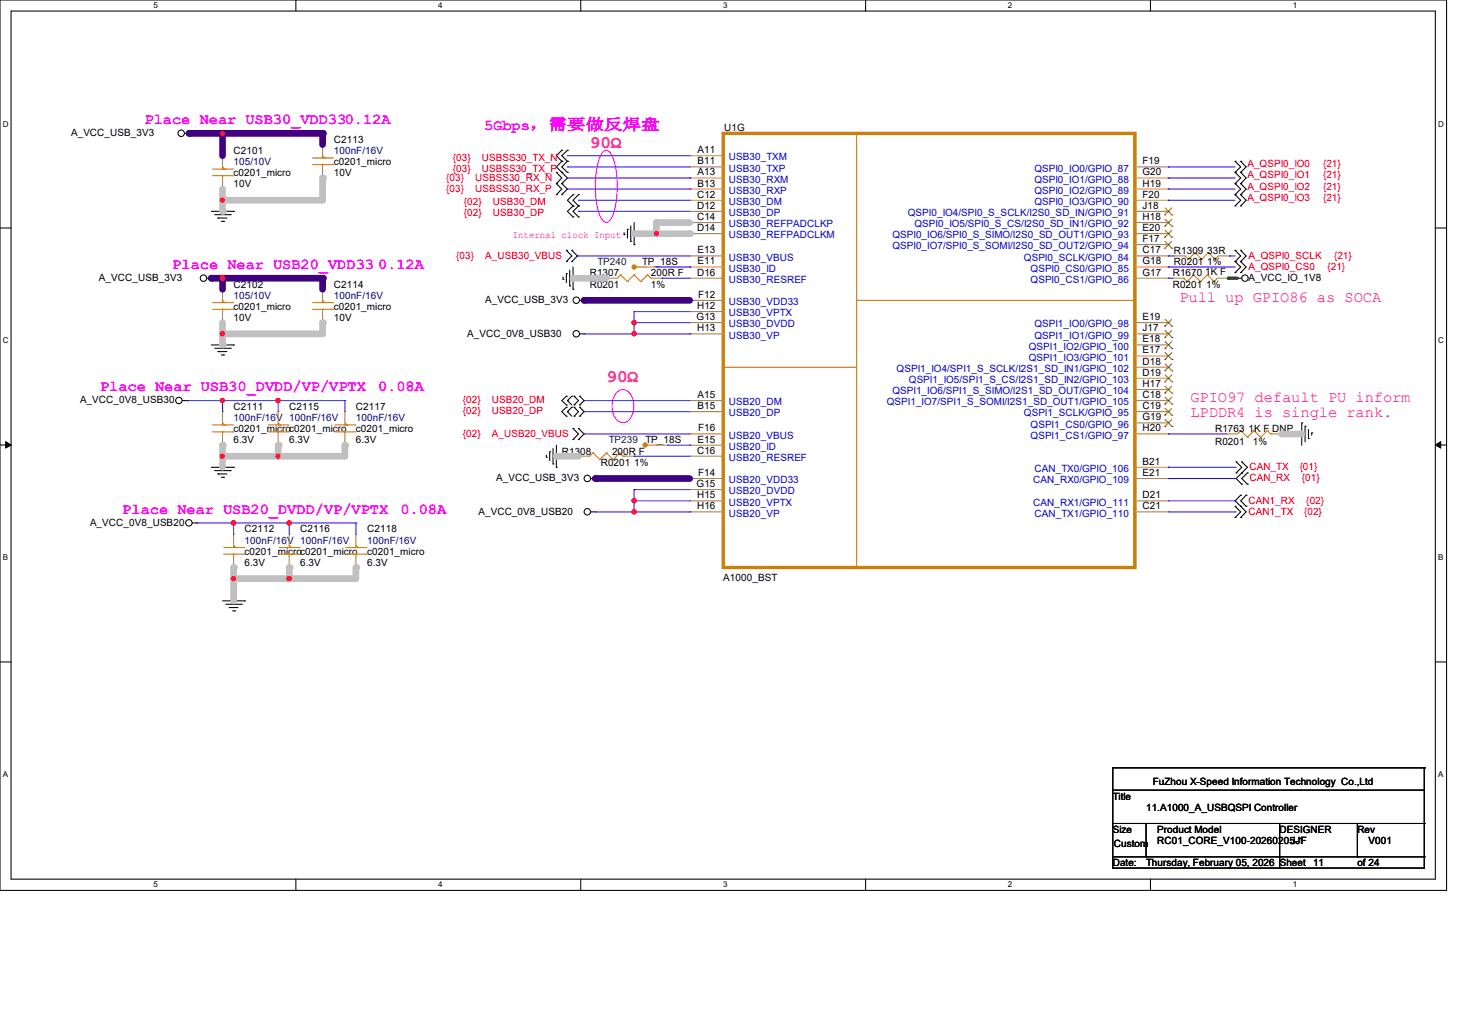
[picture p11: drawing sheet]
<svg xmlns="http://www.w3.org/2000/svg" width="297mm" height="210mm" viewBox="0 0 297 210" stroke-linecap="round" stroke-linejoin="round" font-family="sans-serif">
<path d="M0 0h293.9v180.8h-293.9zM2.2 2.2h289.4v176.4h-289.4z" fill="none" stroke="#000" stroke-width=".21"/>
<g fill="#fff">
<path d="M31.2 .3h.8v1.8h-.8z"/>
<path d="M31.2 178.8h.8v1.8h-.8z"/>
</g>
<path d="M60.1 0v2.2M60.1 178.6v2.2" fill="none" stroke="#000" stroke-width=".21"/>
<g fill="#fff">
<path d="M89 .3h.9v1.8h-.9z"/>
<path d="M89 178.8h.9v1.8h-.9z"/>
</g>
<path d="M118 0v2.2M118 178.6v2.2" fill="none" stroke="#000" stroke-width=".21"/>
<g fill="#fff">
<path d="M146.9 .3h.9v1.8h-.9z"/>
<path d="M146.9 178.8h.9v1.8h-.9z"/>
</g>
<path d="M175.9 0v2.2M175.9 178.6v2.2" fill="none" stroke="#000" stroke-width=".21"/>
<g fill="#fff">
<path d="M204.8 .3h.9v1.8h-.9z"/>
<path d="M204.8 178.8h.9v1.8h-.9z"/>
</g>
<path d="M233.7 0v2.2M233.7 178.6v2.2" fill="none" stroke="#000" stroke-width=".21"/>
<g fill="#fff">
<path d="M262.6 .3h.9v1.8h-.9z"/>
<path d="M262.6 178.8h.9v1.8h-.9z"/>
<path d="M.6 24.3h1.1v1.8h-1.1z"/>
<path d="M292.2 24.3h1.1v1.8h-1.1z"/>
<path d="M.6 68.3h1.1v1.8h-1.1z"/>
<path d="M292.2 68.3h1.1v1.8h-1.1z"/>
</g>
<path d="M0 46.3h2.2M291.6 46.3h2.2" fill="none" stroke="#000" stroke-width=".21"/>
<g fill="#fff">
<path d="M.6 112.4h1.1v1.8h-1.1z"/>
<path d="M292.2 112.4h1v1.8h-1z"/>
</g>
<path d="M0 90.4h2.2M291.6 90.4h2.2" fill="none" stroke="#000" stroke-width=".21"/>
<path d="M1.1 89.7l1.1 .7-1.1 .6zM291.6 90.4l1.1-.7v1.3z" fill="#000" stroke="#000" stroke-width=".2"/>
<g fill="#fff">
<path d="M.6 156.5h1.1v1.8h-1.1z"/>
<path d="M292.2 156.5h1v1.8h-1z"/>
</g>
<g fill="none" stroke="#000" stroke-width=".21">
<path d="M37.5 27.1h.9M38.4 27.1h.1M113 35h.1M113 37.3h.1M113 39.5h.1M113 35l1.1 1.2-1.1 1.1M113 37.3l1.1 1.1-1.1 1.1M114.1 30.5h.1M114.1 32.8h.1M114.1 35h.1M114.1 37.3h.1M114.1 39.5h.1"/>
<path d="M114.1 30.5l-1.1 1.1 1.1 1.2M114.1 32.8l-1.1 1.1 2.3 2.3-1.2 1.1M114.1 37.3l1.2 1.1-1.2 1.1M115.3 30.5h.1M115.3 32.8h.1M115.3 35h.1M115.3 30.5l-1.2 1.1 1.2 1.2M115.3 32.8l-1.2 1.1 1.2 1.1M116.4 39.5h.1M116.4 39.5l-1.1 1.2 1.1 1.1M117.5 39.5h.1M117.5 39.5l-1.1 1.2 1.1 1.1"/>
<path d="M250.9 32.8h.1M250.9 35h.1M250.9 37.3h.1M250.9 39.5h.1M250.9 32.8l1.2 1.1-1.2 1.1M250.9 35l1.2 1.2-1.2 1.1M250.9 37.3l1.2 1.1-1.2 1.1M250.9 39.5l1.2 1.2-1.2 1.1M252.1 32.8h.1M252.1 35h.1M252.1 37.3h.1M252.1 39.5h.1"/>
<path d="M252.1 32.8l1.1 1.1-1.1 1.1M252.1 35l1.1 1.2-1.1 1.1M252.1 37.3l1.1 1.1-1.1 1.1M252.1 39.5l1.1 1.2-1.1 1.1M42 56.5h.9M42.9 56.5h.1M42.9 42.9h4.6M43.6 43.6h3.2M44.3 44.3h.1M44.3 44.3h1.8M45 45h.4M45.4 45h.1"/>
<path d="M46.8 43.6h.1M47.5 42.9h.1M114.4 56.7h.1M114.4 56.3v.4M115.1 55.6h.1M115.1 50.8h.1M115.1 53.1h.1M115.1 55.6v1.8M115.1 50.8l1.1 1.2-1.1 1.1M115.7 58.1h.1M115.7 54.9v3.2M116.2 53.1h.1"/>
<path d="M116.2 50.8h.1M116.2 50.8l1.1 1.2-1.1 1.1M116.4 58.8h.1M116.4 41.8h.1M116.4 44.1h.1M116.4 54.2v4.6M116.4 41.8l-1.1 1.1 1.1 1.2M117.5 41.8h.1M117.5 44.1h.1M117.5 41.8l-1.1 1.1 1.1 1.2M126.8 47.7h.1M126.8 47.2v.5"/>
<path d="M127.5 46.6h.1M127.5 46.6v1.7M128.1 49h.1M128.1 45.9v3.1M128.8 49.7h.1M128.8 45.2v4.5M250.9 41.8h.1M250.9 50.8h.1M250.9 53.1h.1M250.9 55.4h.1M250.9 50.8l1.2 1.2-1.2 1.1M250.9 53.1l1.2 1.1-1.2 1.2"/>
<path d="M251.4 56.5h.1M251.4 56.5h.9M252.1 41.8h.1M252.1 50.8h.1M252.1 53.1h.1M252.1 55.4h.1M252.1 50.8l1.1 1.2-1.1 1.1M252.1 53.1l1.1 1.1-1.1 1.2M42.9 70.1h4.6M43.6 70.7h3.2M44.3 71.4h.1M44.3 71.4h1.8"/>
<path d="M45 72.1h.4M45.4 72.1h.1M46.8 70.7h.1M47.5 70.1h.1M117.8 61h.9M117.8 67.8h.9M118.7 61h.1M118.7 67.8h.1M37 81.4h1M38 81.4h.1M42.9 94.9h4.6M43.6 95.6h3.2"/>
<path d="M44.3 96.3h.1M44.3 96.3h1.8M45 96.9h.4M45.4 96.9h.1M46.8 95.6h.1M47.5 94.9h.1M111 92.9h.1M111 92.5v.4M111.7 91.8h.1M111.7 91.8v1.8M112.4 94.2h.1M112.4 91.1v3.1"/>
<path d="M113 94.9h.1M113 90.4v4.5M115.1 82.3h.1M115.1 80.5h.1M115.1 84.5h.1M115.1 82.7h.1M115.1 80.5l-1 .9 1 .9M115.1 82.7l-1 .9 1 .9M115.3 81.4h.1M115.3 83.6h.1M115.3 81.4l.9 .9M115.3 83.6l.9 .9"/>
<path d="M116.2 80.5h.1M116.2 82.7h.1M116.2 82.7l-.9 .9M116.2 80.5l-.9 .9M116.4 87h.1M116.4 89.3h.1M116.4 87l1.1 1.1-1.1 1.2M116.6 80.5h.1M116.6 82.3h.1M116.6 82.7h.1M116.6 84.5h.1M116.6 80.5l.9 .9-.9 .9"/>
<path d="M116.6 82.7l.9 .9-.9 .9M117.5 89.3h.1M117.5 87h.1M117.5 87l1.2 1.1-1.2 1.2M117.8 80.5h.1M117.8 82.3h.1M117.8 82.7h.1M117.8 84.5h.1M117.8 80.5l.9 .9-.9 .9M117.8 82.7l.9 .9-.9 .9M120 97.2h.9M120.9 97.2h.1"/>
<path d="M251.1 96.1h.1M251.1 93.8h.1M251.1 93.8l1.2 1.1-1.2 1.2M252.3 96.1h.1M252.3 98.3h.1M252.3 93.8h.1M252.3 93.8l1.1 1.1-2.3 2.3 1.2 1.1M253.4 98.3h.1M253.4 96.1h.1M253.4 96.1l-1.1 1.1 1.1 1.1M264.5 85.9h.1M264.5 85.9v4.5"/>
<path d="M265.1 86.6h.1M265.1 86.6v3.1M265.8 89.1h.1M265.8 87.2v1.9M266.5 87.9h.1M266.5 87.9v.5M39.1 106.2h.9M40 106.2h.1M120 104h.9M120.9 104h.1M250.9 105.1h.1M250.9 102.8h.1"/>
<path d="M250.9 102.8l1.2 1.2-1.2 1.1M252.1 105.1h.1M252.1 102.8h.1M252.1 100.6h.1M252.1 102.8l1.1 1.2-1.1 1.1M252.1 100.6l-1.2 1.1 1.2 1.1M253.2 102.8h.1M253.2 100.6h.1M253.2 100.6l-1.1 1.1 1.1 1.1M0 134.5h2.2M45.2 122h4.5M45.9 122.7h3.1"/>
<path d="M46.6 123.4h.1M46.6 123.4h1.7M47.2 124.1h.5M47.7 124.1h.1M49 122.7h.1M49.7 122h.1M291.6 134.5h2.2M289.3 156h.1M289.3 156h-63.2v20.3M289.3 156v20.3h-63.2M226.1 176.3h.1M226.1 160.5h.1"/>
<path d="M226.1 160.5h63.2M226.1 167.3h63.2M226.1 174h63.2M232.8 174h.1M232.8 167.3v6.7M260 174h.1M260 176.3h.1M260 167.3v9M275.8 174h.1M275.8 167.3v6.7M289.3 167.3h.1M289.3 174h.1"/>
<circle cx="36.8" cy="27.1" r=".66"/>
<circle cx="41.3" cy="56.5" r=".66"/>
<circle cx="252.9" cy="56.5" r=".66"/>
<circle cx="117.1" cy="61" r=".66"/>
<circle cx="117.1" cy="67.8" r=".66"/>
<circle cx="36.3" cy="81.3" r=".66"/>
<circle cx="119.3" cy="97.2" r=".66"/>
<circle cx="38.4" cy="106.2" r=".66"/>
<circle cx="119.3" cy="103.9" r=".66"/>
</g>
<path d="M122.4 31a.89 .89 0 0 1 1.5 0 14.4 14.4 0 0 1 1.5 8.2l-.1 1.2a7 7 0 0 1-1.7 4.7 1.14 1.14 0 0 1-1.6-.9 18.7 18.7 0 0 1 0-12.7zM125.2 79.9a1.76 1.76 0 0 1 1.7-.8 1.76 1.76 0 0 1 1.4 1.3 4.4 4.4 0 0 1-.8 5.1 1.78 1.78 0 0 1-2.7-.9 4.7 4.7 0 0 1 .4-4.7z" fill="none" stroke="#f0f" stroke-width=".21"/>
<g fill="none" stroke="#cc8006" stroke-width=".21">
<path d="M43.2 35.7h4M43.2 34.3h4M45.2 34.3h.1M45.2 35.7h.1M45.2 34.3v-.4l.4 .4M45.2 35.7v.5M45.6 34.3h.1M47.2 35.7h.1M47.2 34.3h.1M63.5 33.4h4.1M63.5 32.1h4.1M65.5 32.1h.1"/>
<path d="M65.5 33.4h.1M65.5 32.1v-.5l.5 .5M65.5 33.4v.5M66 32.1h.1M67.6 33.4h.1M67.6 32.1h.1M174 27.1v88.2M126.1 55.8h.1M126.1 55.8l-.7 .7M126.1 55.8l1.4 1.4M127.5 57.2h.1M128.8 55.8h.1"/>
<path d="M128.8 55.8l-1.3 1.4M128.8 55.8l1.4 1.4M128.8 54.2h2.3M130.2 57.2h.1M131.1 54.2h.1M131.5 55.8h.1M131.5 55.8l-1.3 1.4M131.5 55.8l.7 .7M132.2 56.5h.1M240.5 56.5h.1M240.5 56.5l.7 .7M240.7 52h.1"/>
<path d="M240.7 52l.7 .7M241.2 57.2h.1M241.4 52.7h.1M242.5 55.8h.1M242.5 55.8l1.4 1.4M242.5 55.8l-1.3 1.4M242.8 51.3h.1M242.8 51.3l1.3 1.4M242.8 51.3l-1.4 1.4M243.9 57.2h.1M244.1 52.7h.1M245.3 55.8h.1"/>
<path d="M245.3 55.8l1.3 1.4M245.3 55.8l-1.4 1.4M245.5 51.3h.1M245.5 51.3l1.3 1.4M245.5 51.3l-1.4 1.4M246.6 57.2h.1M246.8 52.7h.1M247.3 56.5l-.7 .7M247.5 52l-.7 .7M43.2 62.8h4M43.2 61.5h4M45.2 61.5h.1"/>
<path d="M45.2 62.8h.1M45.2 61.5v-.5l.4 .5M45.2 62.8v.5M45.6 61.5h.1M47.2 62.8h.1M47.2 61.5h.1M63.5 62.8h4.1M63.5 61.5h4.1M65.5 61.5h.1M65.5 62.8h.1M65.5 61.5v-.5l.5 .5M65.5 62.8v.5"/>
<path d="M66 61.5h.1M67.6 62.8h.1M67.6 61.5h.1M146.9 74.6h.1M146.9 74.6h27.1M174 61h.1M174 61h56.5M43.2 87.7h4M43.2 86.3h4M45.2 86.3h.1M45.2 87.7h.1M45.2 86.3v-.4l.4 .4"/>
<path d="M45.2 87.7v.4M45.6 86.3h.1M47.2 87.7h.1M47.2 86.3h.1M54.5 87.7h4M54.5 86.3h4M56.5 86.3h.1M56.5 87.7h.1M56.5 86.3v-.4l.4 .4M56.5 87.7v.4M56.9 86.3h.1M58.5 87.7h.1"/>
<path d="M58.5 86.3h.1M68 87.7h4.1M68 86.3h4.1M70.1 86.3h.1M70.1 87.7h.1M70.1 86.3v-.4l.4 .4M70.1 87.7v.4M70.5 86.3h.1M72.1 87.7h.1M72.1 86.3h.1M120.5 92h.1M120.5 92l-.7 .7"/>
<path d="M120.5 92l1.3 1.3M121.8 93.3h.1M123.2 92h.1M123.2 92l-1.4 1.3M123.2 92l1.3 1.3M124.5 93.3h.1M125.9 92h.1M125.9 92l-1.4 1.3M125.9 92l.7 .7M126.6 92.7h.1M131.1 90.4h2.2M133.3 90.4h.1"/>
<path d="M252.1 87.5h.1M252.1 87.5l-.7 .6M252.1 87.5l1.3 1.3M253.4 88.8h.1M254.8 87.5h.1M254.8 87.5l-1.4 1.3M254.8 87.5l1.3 1.3M256.1 88.8h.1M257.5 87.5h.1M257.5 87.5l-1.4 1.3M257.5 87.5l.6 .6M258.1 88.1h.1"/>
<path d="M45.4 112.6h4.1M45.4 111.2h4.1M47.5 111.2h.1M47.5 112.6h.1M47.5 111.2v-.5l.4 .5M47.5 112.6v.4M47.9 111.2h.1M49.5 112.6h.1M49.5 111.2h.1M56.7 112.6h4.1M56.7 111.2h4.1M58.8 111.2h.1"/>
<path d="M58.8 112.6h.1M58.8 111.2v-.5l.4 .5M58.8 112.6v.4M59.2 111.2h.1M60.8 112.6h.1M60.8 111.2h.1M70.3 112.6h4M70.3 111.2h4M72.3 111.2h.1M72.3 112.6h.1M72.3 111.2v-.5l.5 .5M72.3 112.6v.4"/>
<path d="M72.8 111.2h.1M74.3 112.6h.1M74.3 111.2h.1M174 115.3h.1"/>
</g>
<g fill="none" stroke="#a84" stroke-width=".21">
<path d="M45.2 31.6h.1M45.2 38.4h.1M45.2 31.6v2.3M45.2 36.2v2.2M65.5 29.4h.1M65.5 36.2h.1M65.5 29.4v2.2M65.5 33.9v2.3M140.1 31.6h.1M140.1 33.9h.1M140.1 36.2h.1M140.1 38.4h.1"/>
<path d="M140.1 33.9h6.8M140.1 36.2h6.8M140.1 38.4h6.8M140.1 31.6h6.8M230.5 33.9h6.9M230.5 36.2h6.9M230.5 38.4h6.9M237.4 33.9h.1M237.4 36.2h.1M237.4 38.4h.1M45.2 58.8h.1M45.2 58.8v2.2"/>
<path d="M65.5 58.8h.1M65.5 58.8v2.2M123.2 56.5h.1M123.2 56.5h2.2M131.1 54.2h2.2M132.2 56.5h2.3M133.3 54.2h.1M134.5 56.5h.1M140.1 40.7h.1M140.1 42.9h.1M140.1 45.2h.1M140.1 47.5h.1"/>
<path d="M140.1 52h.1M140.1 54.2h.1M140.1 56.5h.1M140.1 56.5h6.8M140.1 54.2h6.8M140.1 52h6.8M140.1 40.7h6.8M140.1 42.9h6.8M140.1 45.2h6.8M140.1 47.5h6.8M230.5 56.5h6.9M230.5 54.2h6.9"/>
<path d="M230.5 52h6.9M230.5 40.7h6.9M230.5 42.9h6.9M230.5 45.2h6.9M230.5 47.5h6.9M230.5 49.7h6.9M237.4 40.7h.1M237.4 42.9h.1M237.4 45.2h.1M237.4 47.5h.1M237.4 49.7h.1M237.4 52h.1"/>
<path d="M237.4 54.2h.1M237.4 56.5h.1M238.3 56.5h.1M238.3 56.5h2.2M238.5 52h.1M238.5 52h2.2M247.3 56.5h2.3M247.5 52h2.3M249.6 56.5h.1M249.8 52h.1M45.2 65.5h.1M45.2 63.3v2.2"/>
<path d="M65.5 65.5h.1M65.5 63.3v2.2M140.1 61h.1M140.1 63.3h.1M140.1 65.5h.1M140.1 67.8h.1M140.1 65.5h6.8M140.1 67.8h6.8M140.1 61h6.8M140.1 63.3h6.8M230.5 65.5h6.9M230.5 67.8h6.9"/>
<path d="M230.5 70.1h6.9M230.5 72.3h6.9M230.5 74.6h6.9M230.5 76.8h6.9M230.5 79.1h6.9M237.4 65.5h.1M237.4 67.8h.1M237.4 70.1h.1M237.4 72.3h.1M237.4 74.6h.1M237.4 76.8h.1M237.4 79.1h.1"/>
<path d="M45.2 83.6h.1M45.2 90.4h.1M45.2 83.6v2.3M45.2 88.1v2.3M56.5 83.6h.1M56.5 90.4h.1M56.5 83.6v2.3M56.5 88.1v2.3M70.1 83.6h.1M70.1 90.4h.1M70.1 83.6v2.3M70.1 88.1v2.3"/>
<path d="M117.5 92.7h.1M117.5 92.7h2.3M126.6 92.7h2.2M128.8 92.7h.1M133.3 90.4h2.3M135.6 90.4h.1M140.1 81.4h.1M140.1 83.6h.1M140.1 88.1h.1M140.1 90.4h.1M140.1 92.7h.1M140.1 97.2h.1"/>
<path d="M140.1 99.4h.1M140.1 90.4h6.8M140.1 88.1h6.8M140.1 92.7h6.8M140.1 81.4h6.8M140.1 83.6h6.8M140.1 97.2h6.8M140.1 99.4h6.8M230.5 88.1h6.9M230.5 81.4h6.9M230.5 83.6h6.9M230.5 85.9h6.9"/>
<path d="M230.5 94.9h6.9M230.5 97.2h6.9M237.4 81.4h.1M237.4 83.6h.1M237.4 85.9h.1M237.4 88.1h.1M237.4 94.9h.1M237.4 97.2h.1M249.1 88.1h.1M249.1 88.1h2.3M258.1 88.1h2.3M260.4 88.1h.1"/>
<path d="M47.5 108.5h.1M47.5 115.3h.1M47.5 108.5v2.2M47.5 113v2.3M58.8 108.5h.1M58.8 115.3h.1M58.8 108.5v2.2M58.8 113v2.3M72.3 108.5h.1M72.3 115.3h.1M72.3 108.5v2.2M72.3 113v2.3"/>
<path d="M140.1 101.7h.1M140.1 104h.1M140.1 101.7h6.8M140.1 104h6.8M230.5 101.7h6.9M230.5 104h6.9M237.4 101.7h.1M237.4 104h.1"/>
</g>
<g fill="#cc8006" stroke="#cc8006" stroke-width=".21">
<circle cx="131.1" cy="90.4" r=".42"/>
<circle cx="128.8" cy="54.2" r=".42"/>
</g>
<path d="M146.9 27.1h83.6v88.2h-83.6z" fill="none" stroke="#cc8006" stroke-width=".68"/>
<g fill="none" stroke="#804000" stroke-width=".2">
<path d="M236.6 43.6h.1M236.6 45.9h.1M236.6 48.2h.1M236.6 50.4h.1M236.7 42.2l1.4 1.4M236.7 44.5l1.4 1.4M236.7 46.8l1.4 1.4M236.7 49l1.4 1.4M238 42.2l-1.4 1.4M238 44.5l-1.4 1.4M238 46.8l-1.4 1.4M238 49l-1.4 1.4"/>
<path d="M238.1 43.6h.1M238.1 45.9h.1M238.1 48.2h.1M238.1 50.4h.1M236.6 66.3h.1M236.6 68.5h.1M236.6 70.8h.1M236.6 73h.1M236.6 75.3h.1M236.6 77.6h.1M236.6 79.8h.1M236.7 64.9l1.4 1.4"/>
<path d="M236.7 67.1l1.4 1.4M236.7 69.4l1.4 1.4M236.7 71.6l1.4 1.4M236.7 73.9l1.4 1.4M236.7 76.2l1.4 1.4M236.7 78.4l1.4 1.4M238 64.9l-1.4 1.4M238 67.1l-1.4 1.4M238 69.4l-1.4 1.4M238 71.6l-1.4 1.4M238 73.9l-1.4 1.4M238 76.2l-1.4 1.4"/>
<path d="M238 78.4l-1.4 1.4M238.1 66.3h.1M238.1 68.5h.1M238.1 70.8h.1M238.1 73h.1M238.1 75.3h.1M238.1 77.6h.1M238.1 79.8h.1M236.6 82.1h.1M236.6 84.3h.1M236.6 86.6h.1M236.7 80.7l1.4 1.4"/>
<path d="M236.7 82.9l1.4 1.4M236.7 85.2l1.4 1.4M238 80.7l-1.4 1.4M238 82.9l-1.4 1.4M238 85.2l-1.4 1.4M238.1 82.1h.1M238.1 84.3h.1M238.1 86.6h.1"/>
</g>
<g fill="none" stroke="#4200ff" stroke-width=".21">
<path d="M115.3 31.6h.1M115.3 33.9h.1M115.3 31.6h24.8M115.3 33.9h24.8M115.3 36.2h24.8M115.3 38.4h24.8M140.1 36.2h.1M140.1 38.4h.1M237.4 33.9h.1M237.4 36.2h.1M237.4 38.4h.1M237.4 33.9h13.5"/>
<path d="M237.4 36.2h13.5M237.4 38.4h13.5M117.5 40.7h.1M117.5 42.9h.1M117.5 40.7h22.6M117.5 42.9h22.6M237.4 40.7h.1M237.4 52h.1M237.4 54.2h.1M237.4 40.7h13.5M237.4 52h1.1M237.4 54.2h13.5"/>
<path d="M249.8 52h.1M249.8 52h1.1"/>
</g>
<path d="M116.4 56.5h6.8" fill="none" stroke="#c0c0c0" stroke-width="1.4"/>
<circle cx="116.4" cy="56.5" r=".68" fill="#c0c0c0"/>
<path d="M134.5 56.5h.1M134.5 56.5h5.6" fill="none" stroke="#4200ff" stroke-width=".21"/>
<path d="M118.7 61h21.4" fill="none" stroke="#400080" stroke-width="1.4"/>
<circle cx="118.7" cy="61" r=".68" fill="#400080"/>
<path d="M118.7 67.8h10.1M128.8 63.3h.1M128.8 67.8h.1M128.8 63.3h11.3M118.7 81.4h.1M118.7 83.6h.1M118.7 81.4h21.4M118.7 83.6h21.4" fill="none" stroke="#4200ff" stroke-width=".21"/>
<circle cx="128.8" cy="67.8" r=".42" fill="#f00" stroke="#f00" stroke-width=".21"/>
<path d="M38.4 27.1h6.8" fill="none" stroke="#400080" stroke-width="1.4"/>
<circle cx="38.4" cy="27.1" r=".68" fill="#400080"/>
<circle cx="45.2" cy="27.1" r=".42" fill="#f00" stroke="#f00" stroke-width=".21"/>
<path d="M118.7 88.1h.1M118.7 88.1h21.4" fill="none" stroke="#4200ff" stroke-width=".21"/>
<path d="M113 92.7h4.5" fill="none" stroke="#c0c0c0" stroke-width="1.4"/>
<circle cx="113" cy="92.7" r=".68" fill="#c0c0c0"/>
<path d="M128.8 92.7h.1M128.8 92.7h11.3" fill="none" stroke="#4200ff" stroke-width=".21"/>
<path d="M45.2 40.7h20.3" fill="none" stroke="#c0c0c0" stroke-width="1.4"/>
<circle cx="45.2" cy="40.7" r=".68" fill="#c0c0c0"/>
<circle cx="45.2" cy="40.6" r=".42" fill="#f00" stroke="#f00" stroke-width=".21"/>
<path d="M237.4 94.9h.1M237.4 94.9h13.7" fill="none" stroke="#4200ff" stroke-width=".21"/>
<path d="M120.9 97.2h19.2" fill="none" stroke="#400080" stroke-width="1.4"/>
<circle cx="120.9" cy="97.2" r=".68" fill="#400080"/>
<path d="M128.8 99.4h.1M128.8 99.4v2.3M128.8 99.4h11.3M237.4 97.2h.1M237.4 97.2h13.7M120.9 104h7.9M128.8 101.7h.1M128.8 104h.1M128.8 101.7h11.3" fill="none" stroke="#4200ff" stroke-width=".21"/>
<circle cx="128.8" cy="101.7" r=".42" fill="#f00" stroke="#f00" stroke-width=".21"/>
<path d="M42.9 56.5h2.3" fill="none" stroke="#400080" stroke-width="1.4"/>
<circle cx="42.9" cy="56.5" r=".68" fill="#400080"/>
<path d="M45.2 56.5h20.3" fill="none" stroke="#400080" stroke-width="1.4"/>
<circle cx="45.2" cy="56.5" r=".68" fill="#400080"/>
<path d="M45.2 67.8h20.3" fill="none" stroke="#c0c0c0" stroke-width="1.4"/>
<circle cx="45.2" cy="67.8" r=".68" fill="#c0c0c0"/>
<path d="M38 81.4h.1M38 81.4h7.2M56.5 81.4h.1M56.5 81.4h13.6" fill="none" stroke="#4200ff" stroke-width=".21"/>
<g fill="#f00" stroke="#f00" stroke-width=".21">
<circle cx="45.2" cy="81.3" r=".42"/>
<circle cx="56.5" cy="81.3" r=".42"/>
</g>
<path d="M45.2 92.7v2.2" fill="none" stroke="#c0c0c0" stroke-width="1.4"/>
<circle cx="45.2" cy="92.7" r=".68" fill="#c0c0c0"/>
<path d="M56.5 92.7h13.6" fill="none" stroke="#c0c0c0" stroke-width="1.4"/>
<circle cx="56.5" cy="92.7" r=".68" fill="#c0c0c0"/>
<path d="M40 106.2h.1M40 106.2h32.3M47.5 106.2h.1M58.8 106.2h.1" fill="none" stroke="#4200ff" stroke-width=".21"/>
<circle cx="47.4" cy="106.2" r=".43" fill="#f00" stroke="#f00" stroke-width=".21"/>
<path d="M47.5 117.5h11.3" fill="none" stroke="#c0c0c0" stroke-width="1.4"/>
<circle cx="47.5" cy="117.5" r=".68" fill="#c0c0c0"/>
<path d="M58.8 117.5h13.5" fill="none" stroke="#c0c0c0" stroke-width="1.4"/>
<circle cx="58.8" cy="117.5" r=".68" fill="#c0c0c0"/>
<path d="M65.5 27.1v2.3" fill="none" stroke="#400080" stroke-width="1.4"/>
<circle cx="65.5" cy="27.1" r=".68" fill="#400080"/>
<path d="M45.2 27.1v4.5" fill="none" stroke="#400080" stroke-width="1.4"/>
<circle cx="45.2" cy="27.1" r=".68" fill="#400080"/>
<path d="M45.2 56.5v2.3" fill="none" stroke="#400080" stroke-width="1.4"/>
<circle cx="45.2" cy="56.5" r=".68" fill="#400080"/>
<circle cx="45.2" cy="56.5" r=".42" fill="#f00" stroke="#f00" stroke-width=".21"/>
<path d="M65.5 56.5v2.3" fill="none" stroke="#400080" stroke-width="1.4"/>
<circle cx="65.5" cy="56.5" r=".68" fill="#400080"/>
<path d="M45.2 65.5v2.3" fill="none" stroke="#c0c0c0" stroke-width="1.4"/>
<circle cx="45.2" cy="67.8" r=".68" fill="#c0c0c0"/>
<path d="M56.5 81.4h.1M56.5 81.4v2.2M70.1 81.4h.1M70.1 81.4v2.2" fill="none" stroke="#4200ff" stroke-width=".21"/>
<path d="M45.2 90.4v2.3" fill="none" stroke="#c0c0c0" stroke-width="1.4"/>
<circle cx="45.2" cy="90.4" r=".68" fill="#c0c0c0"/>
<circle cx="45.2" cy="92.6" r=".42" fill="#f00" stroke="#f00" stroke-width=".21"/>
<path d="M56.5 90.4v2.3" fill="none" stroke="#c0c0c0" stroke-width="1.4"/>
<circle cx="56.5" cy="90.4" r=".68" fill="#c0c0c0"/>
<circle cx="56.5" cy="92.6" r=".42" fill="#f00" stroke="#f00" stroke-width=".21"/>
<path d="M70.1 90.4v2.3" fill="none" stroke="#c0c0c0" stroke-width="1.4"/>
<circle cx="70.1" cy="90.4" r=".68" fill="#c0c0c0"/>
<path d="M47.5 106.2h.1M47.5 106.2v2.3M58.8 106.2h.1M58.8 106.2v2.3M72.3 106.2h.1M72.3 106.2v2.3" fill="none" stroke="#4200ff" stroke-width=".21"/>
<circle cx="58.7" cy="106.2" r=".43" fill="#f00" stroke="#f00" stroke-width=".21"/>
<path d="M47.5 115.3v2.2" fill="none" stroke="#c0c0c0" stroke-width="1.4"/>
<circle cx="47.5" cy="115.3" r=".68" fill="#c0c0c0"/>
<circle cx="47.4" cy="117.5" r=".43" fill="#f00" stroke="#f00" stroke-width=".21"/>
<path d="M58.8 115.3v2.2" fill="none" stroke="#c0c0c0" stroke-width="1.4"/>
<circle cx="58.8" cy="115.3" r=".68" fill="#c0c0c0"/>
<circle cx="58.7" cy="117.5" r=".43" fill="#f00" stroke="#f00" stroke-width=".21"/>
<path d="M72.3 115.3v2.2" fill="none" stroke="#c0c0c0" stroke-width="1.4"/>
<circle cx="72.3" cy="115.3" r=".68" fill="#c0c0c0"/>
<path d="M117.3 52h.1M117.3 52h22.8M133.3 54.2h6.8M140.1 54.2h.1M237.4 101.7h13.5M237.4 104h13.5M250.9 101.7h.1M250.9 104h.1" fill="none" stroke="#4200ff" stroke-width=".21"/>
<path d="M128.8 47.5h4.5" fill="none" stroke="#c0c0c0" stroke-width="1.4"/>
<circle cx="133.3" cy="47.5" r=".68" fill="#c0c0c0"/>
<path d="M237.4 56.5h.1M237.4 56.5h.9" fill="none" stroke="#4200ff" stroke-width=".21"/>
<path d="M249.6 56.5h1.8" fill="none" stroke="#008040" stroke-width=".68"/>
<circle cx="249.6" cy="56.5" r=".34" fill="#008040"/>
<path d="M47.5 117.5v4.5" fill="none" stroke="#c0c0c0" stroke-width="1.4"/>
<circle cx="47.5" cy="117.5" r=".68" fill="#c0c0c0"/>
<path d="M45.2 81.4h.1M45.2 81.4v2.2M45.2 81.4h11.3" fill="none" stroke="#4200ff" stroke-width=".21"/>
<path d="M45.2 92.7h11.3" fill="none" stroke="#c0c0c0" stroke-width="1.4"/>
<circle cx="45.2" cy="92.7" r=".68" fill="#c0c0c0"/>
<path d="M237.4 88.1h.1M237.4 88.1h11.7" fill="none" stroke="#4200ff" stroke-width=".21"/>
<path d="M260.4 88.1h4.1" fill="none" stroke="#c0c0c0" stroke-width="1.4"/>
<circle cx="260.4" cy="88.1" r=".68" fill="#c0c0c0"/>
<path d="M45.2 27.1h20.3" fill="none" stroke="#400080" stroke-width="1.4"/>
<circle cx="45.2" cy="27.1" r=".68" fill="#400080"/>
<path d="M45.2 38.4v2.3" fill="none" stroke="#c0c0c0" stroke-width="1.4"/>
<circle cx="45.2" cy="40.7" r=".68" fill="#c0c0c0"/>
<path d="M65.5 36.2v4.5" fill="none" stroke="#c0c0c0" stroke-width="1.4"/>
<circle cx="65.5" cy="36.2" r=".68" fill="#c0c0c0"/>
<path d="M128.8 65.5h.1M128.8 67.8h.1M128.8 63.3v4.5M128.8 67.8h11.3M128.8 65.5h11.3M140.1 67.8h.1M128.8 104h.1M128.8 101.7v2.3M128.8 104h11.3M140.1 104h.1" fill="none" stroke="#4200ff" stroke-width=".21"/>
<g fill="#f00" stroke="#f00" stroke-width=".21">
<circle cx="128.8" cy="65.5" r=".42"/>
<circle cx="128.8" cy="103.9" r=".42"/>
</g>
<path d="M133.3 45.2h6.8" fill="none" stroke="#c0c0c0" stroke-width="1.4"/>
<circle cx="133.3" cy="45.2" r=".68" fill="#c0c0c0"/>
<path d="M133.3 45.2v2.3" fill="none" stroke="#c0c0c0" stroke-width="1.4"/>
<circle cx="133.3" cy="47.5" r=".68" fill="#c0c0c0"/>
<circle cx="133.3" cy="47.4" r=".42" fill="#f00" stroke="#f00" stroke-width=".21"/>
<path d="M133.3 47.5h6.8" fill="none" stroke="#c0c0c0" stroke-width="1.4"/>
<circle cx="140.1" cy="47.5" r=".68" fill="#c0c0c0"/>
<path d="M45.2 40.7v2.2" fill="none" stroke="#c0c0c0" stroke-width="1.4"/>
<circle cx="45.2" cy="42.9" r=".68" fill="#c0c0c0"/>
<path d="M65.5 65.5v2.3" fill="none" stroke="#c0c0c0" stroke-width="1.4"/>
<circle cx="65.5" cy="65.5" r=".68" fill="#c0c0c0"/>
<path d="M45.2 67.8v2.3" fill="none" stroke="#c0c0c0" stroke-width="1.4"/>
<circle cx="45.2" cy="70.1" r=".68" fill="#c0c0c0"/>
<g fill="#f00" stroke="#f00" stroke-width=".21">
<circle cx="45.2" cy="67.8" r=".42"/>
<circle cx="128.8" cy="67.8" r=".42"/>
<circle cx="45.2" cy="27.1" r=".42"/>
<circle cx="45.2" cy="40.6" r=".42"/>
<circle cx="128.8" cy="101.7" r=".42"/>
<circle cx="45.2" cy="81.3" r=".42"/>
<circle cx="56.5" cy="81.3" r=".42"/>
<circle cx="47.4" cy="106.2" r=".43"/>
<circle cx="45.2" cy="56.5" r=".42"/>
<circle cx="45.2" cy="92.6" r=".42"/>
<circle cx="56.5" cy="92.6" r=".42"/>
<circle cx="58.7" cy="106.2" r=".43"/>
<circle cx="47.4" cy="117.5" r=".43"/>
<circle cx="58.7" cy="117.5" r=".43"/>
<circle cx="128.8" cy="65.5" r=".42"/>
<circle cx="128.8" cy="103.9" r=".42"/>
<circle cx="133.3" cy="47.4" r=".42"/>
</g>
<path d="M135.6 90.4h4.5M140.1 90.4h.1" fill="none" stroke="#4200ff" stroke-width=".21"/>
<g font-size="3.6" fill="#ff0080">
<text x="119.8" y="30.1">90Ω</text>
<text x="123.2" y="77.6">90Ω</text>
</g>
<g font-size="3.1" fill="#f0f">
<text x="29.4" y="25.2">Place Near USB30_VDD330.12A</text>
<text x="98.3" y="26.3">5Gbps，需要做反焊盘</text>
<text x="35" y="54.6">Place Near USB20_VDD33</text>
<text x="76.8" y="54.6">0.12A</text>
<text x="20.3" y="79.5">Place Near USB30_DVDD/VP/VPTX</text>
<text x="76.8" y="79.5">0.08A</text>
<text x="24.8" y="104.4">Place Near USB20_DVDD/VP/VPTX</text>
<text x="81.4" y="104.4">0.08A</text>
</g>
<g font-size="3.1" fill="#ff0080">
<text x="239.6" y="61.3">Pull up GPIO86 as SOCA</text>
<text x="241.9" y="81.6">GPIO97 default PU inform</text>
<text x="241.9" y="84.8">LPDDR4 is single rank.</text>
</g>
<g font-size="2">
<text x="14.4" y="27.6">A_VCC_USB_3V3</text>
<text x="67.8" y="29">C2113</text>
<text x="147.2" y="26.5">U1G</text>
<text x="47.5" y="31.3">C2101</text>
<text x="47.5" y="35.8">c0201_micro</text>
<text x="67.8" y="33.5">c0201_micro</text>
<text x="67.8" y="35.8">10V</text>
<text x="141.7" y="31.1">A11</text>
<text x="141.7" y="33.4">B11</text>
<text x="141.7" y="35.6">A13</text>
<text x="232.1" y="33.4">F19</text>
<text x="232.1" y="35.6">G20</text>
<text x="47.5" y="38.1">10V</text>
<text x="141.6" y="40.2">C12</text>
<text x="141.7" y="37.9">B13</text>
<text x="232.1" y="37.9">H19</text>
<text x="232.1" y="40.2">F20</text>
<text x="141.6" y="42.4">D12</text>
<text x="141.6" y="44.7">C14</text>
<text x="141.6" y="46.9">D14</text>
<text x="232.1" y="42.4">J18</text>
<text x="232.1" y="44.7">H18</text>
<text x="232.1" y="46.9">E20</text>
<text x="130.4" y="53.9">TP_18S</text>
<text x="141.7" y="51.5">E13</text>
<text x="141.7" y="53.7">E11</text>
<text x="232.1" y="49.2">F17</text>
<text x="232.1" y="51.5">C17</text>
<text x="232.1" y="53.7">G18</text>
<text x="238.5" y="51.6">R1309 33R</text>
<text x="238.5" y="53.9">R0201 1%</text>
<text x="20.1" y="57.1">A_VCC_USB_3V3</text>
<text x="47.5" y="58.4">C2102</text>
<text x="67.8" y="58.4">C2114</text>
<text x="119.8" y="56.1">R1307</text>
<text x="119.8" y="58.4">R0201</text>
<text x="132.2" y="56.1">200R F</text>
<text x="132.2" y="58.4">1%</text>
<text x="141.6" y="56">D16</text>
<text x="232.1" y="56">G17</text>
<text x="238.3" y="56.1">R1670</text>
<text x="238.3" y="58.4">R0201 1%</text>
<text x="244.8" y="55.9">1K F</text>
<text x="253.6" y="57.1">A_VCC_IO_1V8</text>
<text x="47.5" y="62.9">c0201_micro</text>
<text x="47.5" y="65.2">10V</text>
<text x="67.8" y="62.9">c0201_micro</text>
<text x="67.8" y="65.2">10V</text>
<text x="98.6" y="61.6">A_VCC_USB_3V3</text>
<text x="141.5" y="65">G13</text>
<text x="141.6" y="62.8">H12</text>
<text x="141.9" y="60.5">F12</text>
<text x="232.1" y="65">E19</text>
<text x="94.9" y="68.4">A_VCC_0V8_USB30</text>
<text x="141.6" y="67.3">H13</text>
<text x="232.1" y="67.3">J17</text>
<text x="232.1" y="69.6">E18</text>
<text x="232.1" y="71.8">E17</text>
<text x="232.1" y="74.1">D18</text>
<text x="232.1" y="76.3">D19</text>
<text x="16.3" y="81.9">A_VCC_0V8_USB30</text>
<text x="47.5" y="83.3">C2111</text>
<text x="58.8" y="83.3">C2115</text>
<text x="72.3" y="83.3">C2117</text>
<text x="141.7" y="80.9">A15</text>
<text x="141.7" y="83.1">B15</text>
<text x="232.1" y="78.6">H17</text>
<text x="232.1" y="80.9">C18</text>
<text x="232.1" y="83.1">C19</text>
<text x="47.5" y="87.8">c0201_microc0201_micro</text>
<text x="72.3" y="87.8">c0201_micro</text>
<text x="141.7" y="89.9">E15</text>
<text x="141.9" y="87.6">F16</text>
<text x="232.1" y="85.4">G19</text>
<text x="232.1" y="87.6">H20</text>
<text x="246.8" y="87.8">R1763 1K F DNP</text>
<text x="47.5" y="90">6.3V</text>
<text x="58.8" y="90">6.3V</text>
<text x="72.3" y="90">6.3V</text>
<text x="114.1" y="92.3">R1308</text>
<text x="122" y="94.6">R0201 1%</text>
<text x="124.3" y="92.3">200R F</text>
<text x="131.1" y="90">TP_18S</text>
<text x="141.6" y="92.2">C16</text>
<text x="232.1" y="94.4">B21</text>
<text x="246.8" y="90.3">R0201</text>
<text x="254.5" y="90.3">1%</text>
<text x="100.8" y="97.7">A_VCC_USB_3V3</text>
<text x="141.5" y="98.9">G15</text>
<text x="141.6" y="101.2">H15</text>
<text x="141.9" y="96.7">F14</text>
<text x="232.1" y="96.7">E21</text>
<text x="232.1" y="101.2">D21</text>
<text x="18.3" y="106.8">A_VCC_0V8_USB20</text>
<text x="97.2" y="104.5">A_VCC_0V8_USB20</text>
<text x="141.6" y="103.5">H16</text>
<text x="232.1" y="103.5">C21</text>
<text x="49.7" y="108.1">C2112</text>
<text x="49.7" y="112.7">c0201_microc0201_micro</text>
<text x="61" y="108.1">C2116</text>
<text x="74.6" y="108.1">C2118</text>
<text x="74.6" y="112.7">c0201_micro</text>
<text x="49.7" y="114.9">6.3V</text>
<text x="61" y="114.9">6.3V</text>
<text x="74.6" y="114.9">6.3V</text>
<text x="146.9" y="118.1">A1000_BST</text>
<text x="234.2" y="159.5">FuZhou X-Speed Information Technology Co.,Ltd</text>
<text x="226.1" y="162.4">Title</text>
<text x="232.8" y="164.6">11.A1000_A_USBQSPI Controller</text>
<text x="226.1" y="169.2">Size</text>
<text x="226.3" y="172.1">Custom</text>
<text x="235.1" y="171.5">RC01_CORE_V100-20260205-1</text>
<text x="235.1" y="169.2">Product Model</text>
<text x="260" y="169.2">DESIGNER</text>
<text x="262.2" y="171.5">JJF</text>
<text x="275.8" y="169.2">Rev</text>
<text x="278" y="171.5">V001</text>
<text x="226.1" y="175.9">Date:</text>
<text x="232.8" y="175.9">Thursday, February 05, 2026</text>
<text x="260" y="175.9">Sheet</text>
<text x="266.7" y="175.9">11</text>
<text x="275.8" y="175.9">of 24</text>
</g>
<g font-size="2" fill="#000080">
<text x="47.5" y="33.5">105/10V</text>
<text x="67.8" y="31.3">100nF/16V</text>
<text x="47.5" y="60.7">105/10V</text>
<text x="67.8" y="60.7">100nF/16V</text>
<text x="47.5" y="85.5">100nF/16V 100nF/16V</text>
<text x="72.3" y="85.5">100nF/16V</text>
<text x="49.7" y="110.4">100nF/16V 100nF/16V</text>
<text x="74.6" y="110.4">100nF/16V</text>
</g>
<g font-size="2" fill="#f00">
<text x="92" y="32.6">{03}</text>
<text x="92" y="34.9">{03}</text>
<text x="97.9" y="32.6">USBSS30_TX_N</text>
<text x="97.9" y="34.9">USBSS30_TX_P</text>
<text x="253.4" y="34">A_QSPI0_IO0</text>
<text x="268.8" y="34">{21}</text>
<text x="90.6" y="36.7">{03}</text>
<text x="90.6" y="38.9">{03}</text>
<text x="94.2" y="41.7">{02}</text>
<text x="96.5" y="36.7">USBSS30_RX_N</text>
<text x="96.5" y="38.9">USBSS30_RX_P</text>
<text x="100.1" y="41.7">USB30_DM</text>
<text x="253.4" y="36.2">A_QSPI0_IO1</text>
<text x="253.4" y="38.5">A_QSPI0_IO2</text>
<text x="253.4" y="40.8">A_QSPI0_IO3</text>
<text x="268.8" y="36.2">{21}</text>
<text x="268.8" y="38.5">{21}</text>
<text x="268.8" y="40.8">{21}</text>
<text x="94.2" y="43.9">{02}</text>
<text x="100.1" y="43.9">USB30_DP</text>
<text x="92.7" y="52.5">{03}</text>
<text x="98.6" y="52.5">A_USB30_VBUS</text>
<text x="253.6" y="52.5">A_QSPI0_SCLK</text>
<text x="271" y="52.5">{21}</text>
<text x="253.6" y="54.8">A_QSPI0_CS0</text>
<text x="269.7" y="54.8">{21}</text>
<text x="94" y="81.9">{02}</text>
<text x="99.9" y="81.9">USB20_DM</text>
<text x="94" y="84.2">{02}</text>
<text x="94" y="88.7">{02}</text>
<text x="99.9" y="84.2">USB20_DP</text>
<text x="99.9" y="88.7">A_USB20_VBUS</text>
<text x="253.8" y="95.5">CAN_TX</text>
<text x="264" y="95.5">{01}</text>
<text x="253.8" y="97.7">CAN_RX</text>
<text x="264.5" y="97.7">{01}</text>
<text x="253.6" y="104.5">CAN1_TX</text>
<text x="253.6" y="102.3">CAN1_RX</text>
<text x="264.9" y="104.5">{02}</text>
<text x="265.4" y="102.3">{02}</text>
</g>
<g font-size="2" fill="#00c">
<text x="148.1" y="32.6">USB30_TXM</text>
<text x="148.1" y="34.9">USB30_TXP</text>
<text x="210.1" y="34.9">QSPI0_IO0/GPIO_87</text>
<text x="148.1" y="37.1">USB30_RXM</text>
<text x="148.1" y="39.4">USB30_RXP</text>
<text x="148.1" y="41.7">USB30_DM</text>
<text x="210.1" y="37.1">QSPI0_IO1/GPIO_88</text>
<text x="210.1" y="39.4">QSPI0_IO2/GPIO_89</text>
<text x="210.1" y="41.7">QSPI0_IO3/GPIO_90</text>
<text x="148.1" y="43.9">USB30_DP</text>
<text x="148.1" y="46.2">USB30_REFPADCLKP</text>
<text x="184.4" y="43.9">QSPI0_IO4/SPI0_S_SCLK/I2S0_SD_IN/GPIO_91</text>
<text x="185.8" y="46.2">QSPI0_IO5/SPI0_S_CS/I2S0_SD_IN1/GPIO_92</text>
<text x="148.1" y="48.4">USB30_REFPADCLKM</text>
<text x="148.1" y="53">USB30_VBUS</text>
<text x="181.3" y="48.4">QSPI0_IO6/SPI0_S_SIMO/I2S0_SD_OUT1/GPIO_93</text>
<text x="181.3" y="50.7">QSPI0_IO7/SPI0_S_SOMI/I2S0_SD_OUT2/GPIO_94</text>
<text x="208" y="53">QSPI0_SCLK/GPIO_84</text>
<text x="148.1" y="55.2">USB30_ID</text>
<text x="148.1" y="57.5">USB30_RESREF</text>
<text x="209.4" y="55.2">QSPI0_CS0/GPIO_85</text>
<text x="209.4" y="57.5">QSPI0_CS1/GPIO_86</text>
<text x="148.1" y="62">USB30_VDD33</text>
<text x="148.1" y="64.3">USB30_VPTX</text>
<text x="148.1" y="66.5">USB30_DVDD</text>
<text x="148.1" y="68.8">USB30_VP</text>
<text x="209" y="71">QSPI1_IO2/GPIO_100</text>
<text x="210.1" y="66.5">QSPI1_IO0/GPIO_98</text>
<text x="210.1" y="68.8">QSPI1_IO1/GPIO_99</text>
<text x="182.2" y="75.6">QSPI1_IO4/SPI1_S_SCLK/I2S1_SD_IN1/GPIO_102</text>
<text x="184.7" y="77.8">QSPI1_IO5/SPI1_S_CS/I2S1_SD_IN2/GPIO_103</text>
<text x="209" y="73.3">QSPI1_IO3/GPIO_101</text>
<text x="148.1" y="82.3">USB20_DM</text>
<text x="180.2" y="82.3">QSPI1_IO7/SPI1_S_SOMI/I2S1_SD_OUT1/GPIO_105</text>
<text x="181.3" y="80.1">QSPI1_IO6/SPI1_S_SIMO/I2S1_SD_OUT/GPIO_104</text>
<text x="148.1" y="84.6">USB20_DP</text>
<text x="148.1" y="89.1">USB20_VBUS</text>
<text x="208" y="84.6">QSPI1_SCLK/GPIO_95</text>
<text x="209.4" y="86.9">QSPI1_CS0/GPIO_96</text>
<text x="209.4" y="89.1">QSPI1_CS1/GPIO_97</text>
<text x="148.1" y="91.4">USB20_ID</text>
<text x="148.1" y="93.6">USB20_RESREF</text>
<text x="210.2" y="95.9">CAN_TX0/GPIO_106</text>
<text x="148.1" y="98.2">USB20_VDD33</text>
<text x="148.1" y="100.4">USB20_DVDD</text>
<text x="209.9" y="98.2">CAN_RX0/GPIO_109</text>
<text x="148.1" y="102.7">USB20_VPTX</text>
<text x="148.1" y="104.9">USB20_VP</text>
<text x="209.9" y="102.7">CAN_RX1/GPIO_111</text>
<text x="210.2" y="104.9">CAN_TX1/GPIO_110</text>
</g>
<text font-size="2" fill="#ff0080" x="104.2" y="48.3">Internal clock Input</text>
<g font-size="2" fill="#004040">
<text x="121.4" y="53.9">TP240</text>
<text x="123.7" y="90">TP239</text>
</g>
<g font-size="1.6">
<text x="31.2" y="1.7">5</text>
<text x="89" y="1.7">4</text>
<text x="146.9" y="1.7">3</text>
<text x="204.8" y="1.7">2</text>
<text x="262.6" y="1.7">1</text>
<text x=".6" y="25.7">D</text>
<text x="292.2" y="25.7">D</text>
<text x=".6" y="69.8">C</text>
<text x="292.2" y="69.8">C</text>
<text x=".6" y="113.8">B</text>
<text x="292.2" y="113.8">B</text>
<text x=".6" y="157.9">A</text>
<text x="292.2" y="157.9">A</text>
<text x="31.2" y="180.3">5</text>
<text x="89" y="180.3">4</text>
<text x="146.9" y="180.3">3</text>
<text x="204.8" y="180.3">2</text>
<text x="262.6" y="180.3">1</text>
</g>
</svg>
